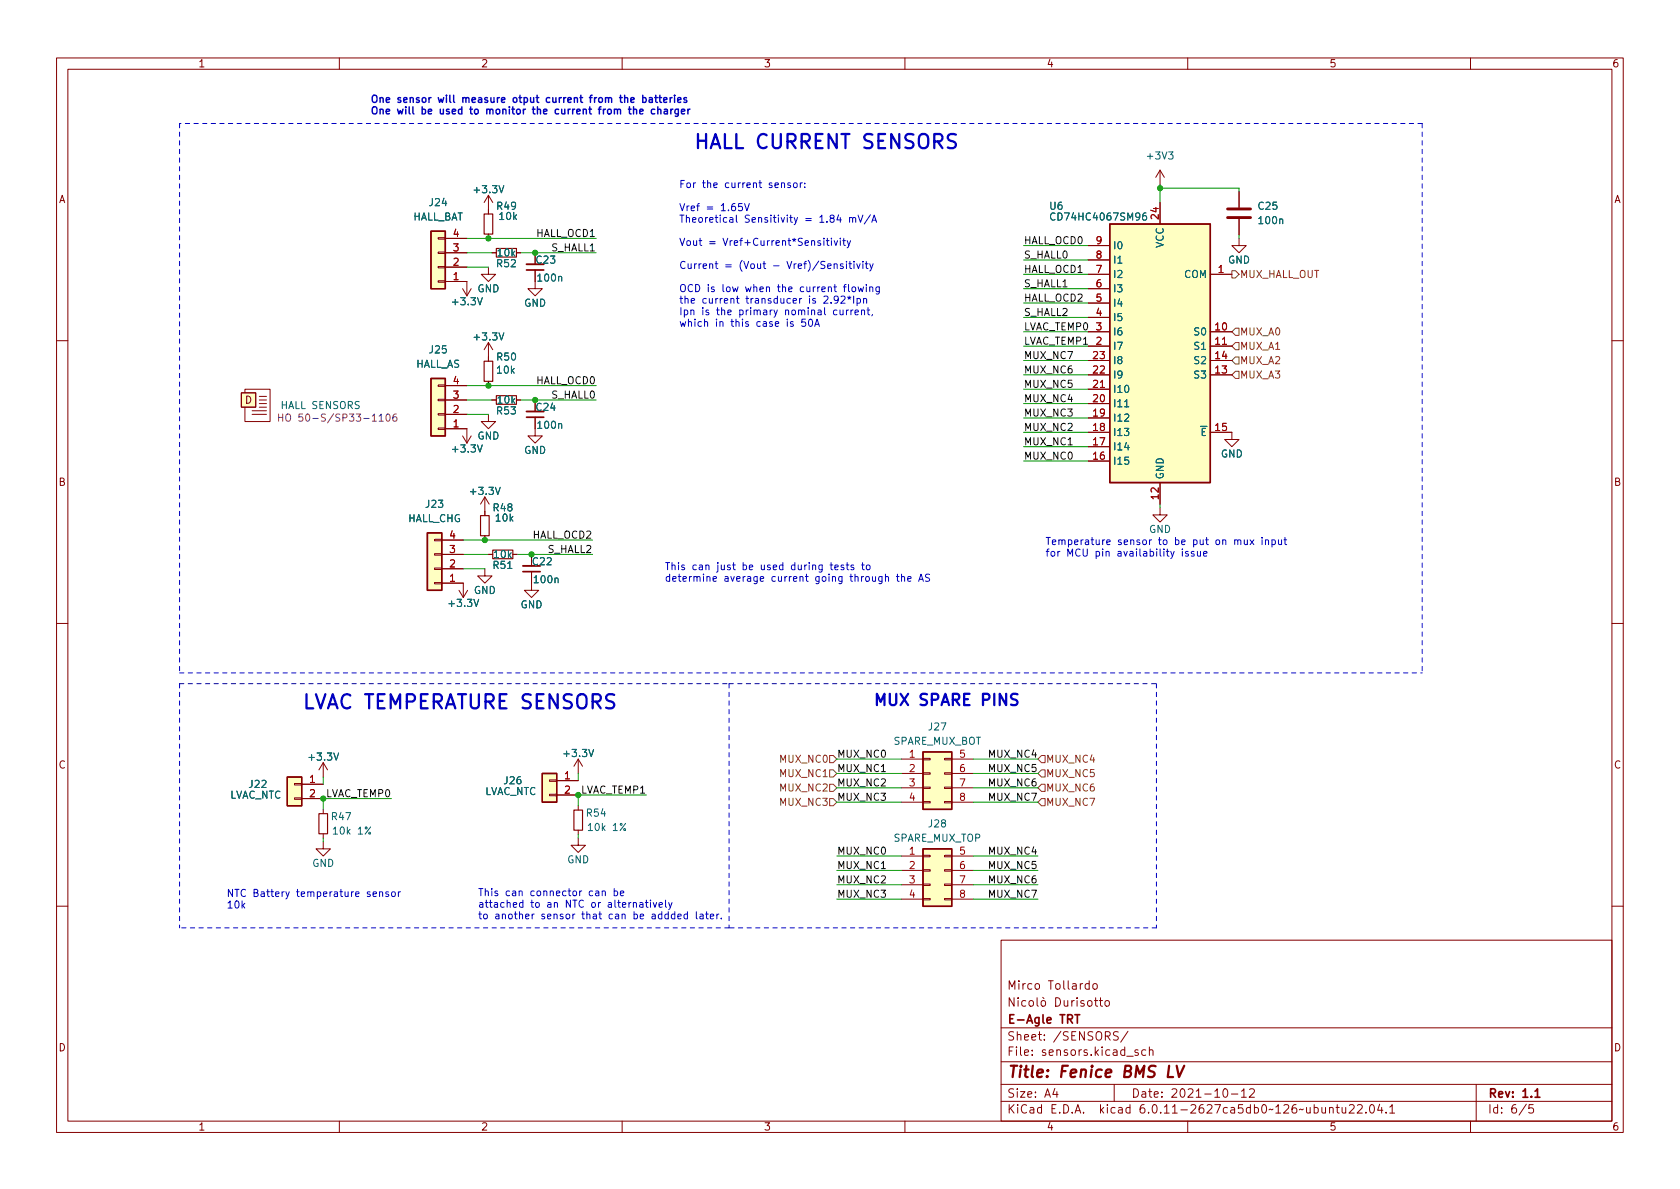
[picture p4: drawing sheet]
<svg xmlns="http://www.w3.org/2000/svg" width="297mm" height="210mm" viewBox="0 0 297 210" stroke-linecap="round" stroke-linejoin="round" font-family="sans-serif">
<g fill="none" stroke="#840000" stroke-width=".18">
<path d="M10 10.2h277v190.1h-277zM12 12.2h273v186.1h-273zM60 10.2v2M110 10.2v2M160 10.2v2M210 10.2v2M260 10.2v2M86.4 34.5v3.3M86.4 34.5l-.8 1.3M86.4 34.5l.7 1.3M205.1 30.1v2.5M205.1 35.8v3.8"/>
<path d="M205.1 30.1l-.8 1.3M205.1 30.1l.8 1.3M219.1 33.9v2.8M219.1 38.7v2.8M77.5 42h1.2v.3h-1.2zM77.5 44.6h1.2v.2h-1.2zM77.5 47.1h1.2v.3h-1.2zM77.5 49.7h1.2v.2h-1.2zM78.7 49.8h3.8v2.5M78.7 47.2h3.8M78.7 44.7h3.8M78.7 42.2h3.8"/>
<path d="M81.8 51l.7 1.3M83.3 51l-.8 1.3M86.4 47.2v1.3h1.2l-1.2 1.3-1.3-1.3h1.3M86.4 41.4v.8M87 44.7h.8M91.3 44.7h.8M94.6 47.7v3.3h1.3l-1.3 1.3-1.3-1.3h1.3M94.6 44.7v2M192.4 48.5h3.8M192.4 58.7h3.8M192.4 56.1h3.8M192.4 53.6h3.8"/>
<path d="M192.4 51h3.8M192.4 46h3.8M192.4 43.4h3.8M214 48.5h3.8M214 58.7h3.8M219.1 42.2v1.2h-1.3l1.3 1.3 1.2-1.3h-1.2M10 60.2h2M42.7 69.5h2.5v2.5h-2.5zM43.3 69.5v-.7h4.5v5.7h-4.5v-2.5M44.6 73.3h2.5M44.6 72.6h2.5M45.8 70.7h1.3"/>
<path d="M45.8 72h1.3M45.8 71.4h1.3M45.8 70.1h1.3M77.5 68.1h1.2v.2h-1.2zM77.5 70.6h1.2v.3h-1.2zM77.5 73.1h1.2v.3h-1.2zM77.5 75.7h1.2v.2h-1.2zM78.7 75.8h3.8v2.6M78.7 70.7h3.8M78.7 73.3h3.8M78.7 68.2h3.8M81.8 77.1l.7 1.3"/>
<path d="M83.3 77.1l-.8 1.3M86.4 73.3v1.2h1.2l-1.2 1.3-1.3-1.3h1.3M86.4 60.6l-.8 1.2M86.4 60.6v3.3M86.4 67.4v.8M86.4 60.6l.7 1.2M87 70.7h.8M91.3 70.7h.8M94.6 73.8v3.3h1.3l-1.3 1.3-1.3-1.3h1.3M94.6 70.7v2.1M192.4 71.4h3.8M192.4 61.2h3.8"/>
<path d="M192.4 66.3h3.8M192.4 63.7h3.8M192.4 76.4h3.8M192.4 79h3.8M192.4 73.9h3.8M192.4 68.8h3.8M214 76.4h3.8v1.3h-1.3l1.3 1.3 1.3-1.3h-1.3M214 61.2h3.8M214 66.3h3.8M214 63.7h3.8M285 60.2h2M76.8 95.4h1.3v.2h-1.3z"/>
<path d="M76.8 97.9h1.3v.3h-1.3zM78.1 98h3.8M78.1 95.5h3.8M85.7 87.9l-.7 1.2M85.7 87.9v3.3M85.7 94.7v.8M85.7 87.9l.8 1.2M86.4 98h.7M90.7 98h.7M94 98v2.1M192.4 81.5h3.8M205.1 89.8v1.3h-1.3l1.3 1.2 1.3-1.2h-1.3"/>
<path d="M205.1 85.3v3.8M10 110.2h2M76.8 100.5h1.3v.2h-1.3zM76.8 103h1.3v.2h-1.3zM78.1 103.1h3.8v2.6M78.1 100.6h3.8M81.2 104.4l.7 1.3M82.7 104.4l-.8 1.3M85.7 100.6v1.2h1.3l-1.3 1.3-1.2-1.3h1.2M94 101.1v3.3h1.2l-1.2 1.3-1.3-1.3h1.3M285 110.2h2M52.1 138.6h1.2v.2h-1.2z"/>
<path d="M53.3 138.7h3.8M57.1 134.9l.8 1.2M57.1 134.9v2.5M57.1 134.9l-.7 1.2M97.2 137.9h1.2v.3h-1.2zM98.4 138h3.8M102.2 134.2l.8 1.3M102.2 134.2v2.6M102.2 134.2l-.7 1.3M159.4 134.2h3.8M159.4 136.8h3.8M159.4 139.3h3.8"/>
<path d="M163.2 139.2h1.3v.2h-1.3zM163.2 136.6h1.3v.3h-1.3zM163.2 134.1h1.3v.3h-1.3zM167 139.2h1.3v.2h-1.3zM167 136.6h1.3v.3h-1.3zM167 134.1h1.3v.3h-1.3zM168.3 134.2h3.8M168.3 136.8h3.8M168.3 139.3h3.8M52.1 141.1h1.2v.2h-1.2zM53.3 141.2h3.8M57.1 148.8v1.3h1.3l-1.3 1.3-1.2-1.3h1.2"/>
<path d="M57.1 143.1v.8M57.1 147.4v.8M97.2 140.5h1.2v.2h-1.2zM98.4 140.6h3.8M102.2 148.2v1.3h1.3l-1.3 1.2-1.2-1.2h1.2M102.2 142.5v.8M102.2 146.8v.8M159.4 141.9h3.8M159.4 151.4h3.8M159.4 153.9h3.8M159.4 156.5h3.8M159.4 159h3.8"/>
<path d="M163.2 141.7h1.3v.3h-1.3zM163.2 158.9h1.3v.2h-1.3zM163.2 156.3h1.3v.3h-1.3zM163.2 153.8h1.3v.2h-1.3zM163.2 151.3h1.3v.2h-1.3zM167 141.7h1.3v.3h-1.3zM167 158.9h1.3v.2h-1.3zM167 156.3h1.3v.3h-1.3zM167 153.8h1.3v.2h-1.3zM167 151.3h1.3v.2h-1.3zM168.3 141.9h3.8M168.3 151.4h3.8"/>
<path d="M168.3 153.9h3.8M168.3 156.5h3.8M168.3 159h3.8M10 160.2h2M177 166.3h108v32h-108zM179.3 176.4v1.5l-.9-1.5v1.5M180 176.4v.2M180 176.9v1M181.4 177l-.5-.1-.3 .3v.4l.2 .3h.6M182.1 177l.3-.1 .3 .3v.4l-.3 .3h-.3l-.2-.3v-.4zM183.1 174l.4-.1 .3 .3v.4l-.3 .3h-.4l-.1-.3v-.4zM183.4 176.4v1.3l.2 .2"/>
<path d="M184.2 177l.4-.1 .3 .3v.4l-.3 .3h-.4l-.1-.3v-.4zM184.4 176.4l.2 .2M193.3 174.1l.2-.2 .4 .2 .1 .5-.1 .3h-.4l-.2-.1zM195.5 177l.4-.1 .2 .3v.4l-.2 .3h-.4l-.1-.3v-.4zM285 160.2h2M60 198.3v2M110 198.3v2M160 198.3v2M177 194.8h108M177 191.8h108M177 187.8h108M177 181.8h108"/>
<path d="M182.5 186.5v.1M182.5 185.7v.1M184.6 183.8v.1M184.6 183v.1M197 191.8v3M199.4 182.4l-1.3 1.9M202.6 185.7l-.5-.1-.2 .3v.4l.1 .3h.6M203.2 185.8l.2-.2 .4 .1 .1 .9M203.2 185.1v1.5M210 198.3v2M217.7 193.5h1.2M219.5 193l.4-.5v1.5"/>
<path d="M219.5 194h.9M220.9 192.7l.6-.2 .2 .2 .1 .3-.9 1h.9M238.6 195.5l.5-.2 .3 .2v.3l-.9 1h.9M240 195.5l.6-.2 .2 .2 .1 .3-1 1h1M241.5 196.7v.1M242.4 195.4l.1-.1a.81 .81 0 0 1 .6 .7 .81 .81 0 0 1-.3 .8h-.2a.81 .81 0 0 1-.5-.6 .81 .81 0 0 1 .3-.8zM243.9 195.3l-.3 1h.9M244.3 195.8v1M245.1 196.7v.1M245.7 195.8l.4-.5v1.5M245.7 196.8h.9M260 198.3v2"/>
<path d="M261 191.8v6.5M271.1 195.3h-.7l-.1 .7 .2-.1 .5 .1 .2 .2-.1 .5-.2 .1-.6-.1"/>
</g>
<path d="M93.1 47.7h3M93.1 73.8h3M92.5 101.1h3M185.1 180.4l.7-.1v-.3l-.5-.1-.2 .2 .1 .8h.6" fill="none" stroke="#840000" stroke-width=".3"/>
<g fill="none" stroke="#006464" stroke-width=".18">
<path d="M88.2 32.8l.5 1.3 .4-1.3M202.6 37.7h-.3a.85 .85 0 0 0 0 1.2l.4-.1v-.4l-.2-.3-.4 .1-.1 .2M206.6 26.9h.8l-.4 .4 .3 .2v.5l-.1 .1-.6-.1M226.3 38.8l.1-.1 .3 .1 .1 .8M84.4 52.6l.4 1.3 .5-1.3M88.2 58.9l.5 1.2 .4-1.2M98.8 49l.2-.1h.3v.8M84.4 78.7l.4 1.2 .5-1.2M98.8 75l.2-.1 .3 .1v.8M198.9 71.9h.7M212.3 75.4h1.1M87.6 86.2l.4 1.2 .4-1.2"/>
<path d="M83.8 106l.4 1.2 .4-1.2M89.8 100.5h.7M98.1 102.3l.2-.1 .3 .1 .1 .8M59 133.2l.4 1.2 .5-1.2M104.1 132.5l.4 1.3 .5-1.3"/>
</g>
<path d="M93.1 46.7h3M93.1 72.8h3M92.5 100.1h3" fill="none" stroke="#840000" stroke-width=".33"/>
<path d="M85.6 37.8h1.5v3.6h-1.5zM87.8 43.9h3.5v1.6h-3.5zM85.6 63.9h1.5v3.5h-1.5zM87.8 70h3.5v1.5h-3.5zM85 91.2h1.5v3.5h-1.5zM87.1 97.3h3.6v1.5h-3.6zM56.4 143.9h1.5v3.5h-1.5zM101.5 143.3h1.5v3.5h-1.5z" fill="none" stroke="#840000" stroke-width=".2"/>
<g fill="#ffffc2" stroke="#ffffc2" stroke-width=".18">
<path d="M76.2 40.9h2.5v10.1h-2.5z"/>
<path d="M75.6 94.2h2.5v10.2h-2.5z"/>
<path d="M95.9 136.8h2.5v5.1h-2.5z"/>
<path d="M76.2 66.9h2.5v10.2h-2.5z"/>
<path d="M42.7 69.5h2.5v2.5h-2.5z"/>
<path d="M50.8 137.4h2.5v5.1h-2.5z"/>
<path d="M196.2 39.6h17.8v45.7h-17.8z"/>
<path d="M163.2 133h5.1v10.1h-5.1z"/>
<path d="M163.2 150.1h5.1v10.2h-5.1z"/>
</g>
<path d="M196.2 39.6h17.8v45.7h-17.8zM76.2 40.9h2.5v10.1h-2.5zM76.2 66.9h2.5v10.2h-2.5zM75.6 94.2h2.5v10.2h-2.5zM50.8 137.4h2.5v5.1h-2.5zM95.9 136.8h2.5v5.1h-2.5zM163.2 133h5.1v10.1h-5.1zM163.2 150.1h5.1v10.2h-5.1z" fill="none" stroke="#840000" stroke-width=".25"/>
<path d="M65.8 74.5h.8M67 73.6l.4-.4v1.3M67 74.5h.8M68.4 73.3l.1-.1a.68 .68 0 0 1 .5 .6 .68 .68 0 0 1-.5 .7l-.1-.1-.2-.4zM70.1 73.2l-.4 .1a.85 .85 0 0 0 0 1.2l.4-.1 .1-.5-.3-.2-.3 .1-.1 .1" fill="none" stroke="#840084" stroke-width=".18"/>
<path d="M194.6 68.5h.7M216.1 60.9h.8" fill="none" stroke="#a90000" stroke-width=".18"/>
<path d="M217 38.5h4.1M217 37h4.1" fill="none" stroke="#840000" stroke-width=".51"/>
<g fill="none" stroke="#725600" stroke-width=".18">
<path d="M217.8 47.9h.6l.7 .6-.7 .6h-.6zM218.4 58h.7v1.3h-.7l-.6-.6zM218.4 63.1h.7v1.3h-.7l-.6-.7zM218.4 65.7h.7v1.2h-.7l-.6-.6zM218.4 60.6h.7v1.2h-.7l-.6-.6zM146.7 133.6h.6l.7 .6-.7 .7h-.6zM146.7 136.1h.6l.7 .7-.7 .6h-.6zM146.7 138.7h.6l.7 .6-.7 .6h-.6zM183.5 139.3l.6-.6h.7v1.2h-.7zM184.1 133.6h.7v1.3h-.7l-.6-.7zM184.1 136.1h.7v1.3h-.7l-.6-.6zM146.7 141.2h.6l.7 .7-.7 .6h-.6z"/>
<path d="M183.5 141.9l.6-.7h.7v1.3h-.7z"/>
</g>
<g fill="none" stroke="#0000c2" stroke-width=".18">
<path d="M129 38.5h.5l.1 .8M129.6 38.8h-.4l-.2 .2 .2 .3 .4-.1M130.2 38v1.1l.2 .2M134.2 32.3h.5M134.4 31.9v1.1l.3 .2M140.4 38.5l.3 .8M141 38.5l-.4 1.1-.2 .1M124.6 57l.1-.1h.4v.8M126.4 46.6h.5M126.6 46.2v1.1l.3 .2M130.2 52.8h.5M130.4 52.4v1l.3 .2"/>
<path d="M137.4 54.8l-.4 1.2-.2 .1M141.4 52.8v.8M141.7 52.8l-.3 .2M145.8 54.4v1.1l.2 .2M147.5 42.6l.3 .8 .3-.8M148.6 42.1v.2M148.6 42.6v.8M149 42.6h.5M149.1 50.7h.5M149.2 42.1v1.1l.3 .2M149.8 42.6l.3 .8M150.4 42.6l-.4 1.1-.2 .1"/>
<path d="M152.6 46.2v.1M152.6 46.6v.9M152.7 52.9l.2-.1h.3v.8M153 46.6h.5M153.2 46.2v1.1l.3 .2M153.8 46.6l.3 .9M154.4 46.6l-.4 1.2-.2 .1M146.8 99.9h.4M152.3 99.9h.5M152.5 99.5v1.1l.3 .2M153.3 100l.3-.1 .2 .2v.4l-.2 .3-.3-.1-.1-.2zM195.7 95.9l.6-.1-.1-.3h-.3l-.2 .1v.6h.5"/>
<path d="M203.6 95.5l-.4 .2M206.2 97.5h.5M206.4 97.1v1.1l.3 .2M207 97.5l.3 .9M207.6 97.5l-.4 1.2-.2 .1M218.3 95.6l.2-.1h.3v.8M218.3 95.5v.8M223.1 95v.2M223.1 95.5v.8M126.1 102.4l.6-.1-.1-.3h-.3l-.2 .1v.6h.5M134.4 102.4l.6-.1v-.3h-.4l-.2 .1 .1 .6h.5M142.4 102h.5"/>
<path d="M142.6 101.5v1.1l.3 .2M162.4 102.8l.4-1.3 .5 1.3M162.5 102.4h.7M164.4 101.6l-.5-.1-.3 .3 .2 .3 .5 .2v.4l-.2 .1-.5-.1M51.1 157.7l-.4 1.1-.2 .2M62.9 158.1l.6-.1-.1-.2-.3-.1-.2 .2v.6h.5M92.5 159.7l-.4-.1-.3 .2 .2 .6h.5M92.5 159.2v1.2M102.5 157.6v.8M102.9 157.6l-.4 .2M118.2 159.6l.3 .8M118.8 159.6l-.4 1.1-.2 .2"/>
<path d="M94.1 161.6v.9M94.4 161.6l-.3 .3M115.9 161.9l-.5 .1-.1 .2 .1 .3 .5-.1M123.1 161.2v1.1l.2 .2"/>
</g>
<g fill="none" stroke="#0000c2" stroke-width=".25">
<path d="M83 19.3h.5M86.1 19.4l.2-.1 .3 .1v.8M86.1 19.3v.9M90.8 17.4l.2-.1 .3 .1 .1 .5-.1 .1-.3 .1-.2-.1zM94.1 19.3h.5M94.3 18.9v1.1l.3 .2M97.2 17.3h-.4l-.2 .2 .1 .5h.5M98.8 19.4l-.4-.1-.2 .2 .1 .6h.5M104.2 17.3h.5M104.7 16.8l-.3 .2v1.1M105.8 19.3h.5M106.3 18.9l-.3 .2v1.1"/>
<path d="M106.7 19.3v.9M107.1 19.3l-.4 .2M109.5 17.3h.5M109.7 16.8v1.1l.3 .2M112 19.4l.2-.1 .3 .1 .1 .8M112 18.9v1.3M113.6 17.3h.4l.3 .2-.2 .5h-.5M116.3 19.4l.2-.1 .3 .1 .1 .8"/>
</g>
<path d="M31.7 21.8v97.2M251.5 21.8v97.2M251.5 21.8h-219.8M31.7 119h219.8M31.7 120.9v43.2M31.7 120.9h97.2M128.9 120.9v43.2M128.9 120.9h75.6M204.5 120.9v43.2M128.9 164.1h-97.2M204.5 164.1h-75.6" fill="none" stroke="#0000c2" stroke-width=".18" stroke-dasharray=".8 .8"/>
<g fill="none" stroke="#009600" stroke-width=".18">
<path d="M205.1 33.3h14v.6M205.1 32.6v3.2M82.5 44.7h4.5M82.5 42.2h22.9M82.5 47.2h3.9M92.1 44.7h13.3M181 56.1h11.4M181 58.7h11.4M181 53.6h11.4M181 51h11.4M181 46h11.4M181 48.5h11.4"/>
<path d="M181 43.4h11.4M219.1 41.5v.7M82.5 68.2h22.9M82.5 70.7h4.5M82.5 73.3h3.9M92.1 70.7h13.3M181 63.7h11.4M181 61.2h11.4M181 66.3h11.4M181 68.8h11.4M181 73.9h11.4M181 76.4h11.4"/>
<path d="M181 79h11.4M181 71.4h11.4M81.9 98h4.5M81.9 95.5h22.9M91.4 98h13.4M181 81.5h11.4M205.1 89.1v.7M81.9 100.6h3.8M57.1 137.4v1.3M102.2 136.8v1.2M148 134.2h11.4M148 139.3h11.4"/>
<path d="M148 136.8h11.4M172.1 134.2h11.4M172.1 139.3h11.4M172.1 136.8h11.4M57.1 148.2v.6M69.2 141.2h-12.1v1.9M102.2 147.6v.6M114.3 140.6h-12.1v1.9M148 141.9h11.4M148 156.5h11.4M148 151.4h11.4M148 153.9h11.4"/>
<path d="M148 159h11.4M172.1 141.9h11.4M172.1 156.5h11.4M172.1 151.4h11.4M172.1 153.9h11.4M172.1 159h11.4"/>
</g>
<g fill="#009600" stroke="#009600" stroke-width=".18">
<circle cx="86.4" cy="68.2" r=".46"/>
<circle cx="85.7" cy="95.5" r=".46"/>
<circle cx="94" cy="98" r=".46"/>
<circle cx="57.1" cy="141.2" r=".46"/>
<circle cx="94.6" cy="70.7" r=".46"/>
<circle cx="94.6" cy="44.7" r=".46"/>
<circle cx="86.4" cy="42.2" r=".46"/>
<circle cx="102.2" cy="140.6" r=".46"/>
<circle cx="205.1" cy="33.3" r=".46"/>
</g>
<g font-size="3.5" fill="#0000c2">
<text x="122.6" y="26.3">HALL CURRENT SENSORS</text>
<text x="53.3" y="125.4">LVAC TEMPERATURE SENSORS</text>
</g>
<g font-size="2.8" fill="#0000c2">
<text x="154.3" y="124.8">MUX</text>
<text x="162.5" y="124.8">SPARE PINS</text>
</g>
<g font-size="2.8" fill="#840000">
<text x="178" y="191.2">Title:</text>
<text x="187.3" y="191.2">Fenice</text>
<text x="198.8" y="191.2">BMS LV</text>
</g>
<g font-size="2.1" fill="#840000">
<text x="178" y="175.5">Mirco</text>
<text x="185.3" y="175.5">Tollardo</text>
<text x="186.4" y="178.5">Durisotto</text>
<text x="178" y="184.5">Sheet:</text>
<text x="178" y="181.5">E-Agle</text>
<text x="186.2" y="184.5">/SENSORS/</text>
<text x="187.4" y="181.5">TRT</text>
<text x="178" y="187.2">File:</text>
<text x="184.4" y="187.2">sensors.kicad_sch</text>
<text x="178" y="197.4">KiCad</text>
<text x="178" y="194.6">Size:</text>
<text x="184.7" y="194.6">A4</text>
<text x="185.7" y="197.4">E.D.A.</text>
<text x="194.6" y="197.4">kicad</text>
<text x="200" y="194.6">Date:</text>
<text x="201.8" y="197.4">6.0.11-2627ca5db0~126~ubuntu22.04.1</text>
<text x="207" y="194.6">2021-10-12</text>
<text x="263" y="194.6">Rev:</text>
<text x="263" y="197.4">Id:</text>
<text x="267.1" y="197.4">6/5</text>
<text x="269.1" y="194.6">1.1</text>
</g>
<g font-size="1.8" fill="#840000">
<text x="35" y="12.3">1</text>
<text x="85" y="12.3">2</text>
<text x="135" y="12.3">3</text>
<text x="185" y="12.3">4</text>
<text x="235" y="12.3">5</text>
<text x="285" y="12.3">6</text>
<text x="10.4" y="36.3">A</text>
<text x="285.4" y="36.3">A</text>
<text x="43.2" y="71.8">D</text>
<text x="10.3" y="86.3">B</text>
<text x="285.3" y="86.3">B</text>
<text x="10.3" y="136.3">C</text>
<text x="285.3" y="136.3">C</text>
<text x="10.3" y="186.3">D</text>
<text x="285.3" y="186.3">D</text>
<text x="35" y="200.3">1</text>
<text x="85" y="200.3">2</text>
<text x="135" y="200.3">3</text>
<text x="185" y="200.3">4</text>
<text x="235" y="200.3">5</text>
<text x="285" y="200.3">6</text>
</g>
<g font-size="1.8" fill="#0000c2">
<text x="65.4" y="18.2">One</text>
<text x="65.4" y="20.2">One</text>
<text x="70.2" y="18.2">sensor</text>
<text x="70.2" y="20.2">will</text>
<text x="74.7" y="20.2">be</text>
<text x="77.6" y="18.2">will</text>
<text x="78.1" y="20.2">used</text>
<text x="82.1" y="18.2">measure</text>
<text x="83.8" y="20.2">to</text>
<text x="86.9" y="20.2">monitor</text>
<text x="91.3" y="18.2">otput</text>
<text x="95.4" y="20.2">the</text>
<text x="97.5" y="18.2">current</text>
<text x="99.5" y="20.2">current</text>
<text x="105.5" y="18.2">from</text>
<text x="107.5" y="20.2">from</text>
<text x="111" y="18.2">the</text>
<text x="113.1" y="20.2">the</text>
<text x="115.2" y="18.2">batteries</text>
<text x="117.3" y="20.2">charger</text>
<text x="120" y="33.2">For</text>
<text x="124.2" y="33.2">the</text>
<text x="128.2" y="33.2">current</text>
<text x="136.1" y="33.2">sensor:</text>
<text x="120" y="37.3">Vref</text>
<text x="120" y="39.4">Theoretical</text>
<text x="124.8" y="37.3">=</text>
<text x="127.5" y="37.3">1.65V</text>
<text x="131.6" y="39.4">Sensitivity</text>
<text x="142.4" y="39.4">=</text>
<text x="145.1" y="39.4">1.84</text>
<text x="150.4" y="39.4">mV/A</text>
<text x="120" y="43.5">Vout</text>
<text x="120" y="47.5">Current</text>
<text x="125.2" y="43.5">=</text>
<text x="127.9" y="43.5">Vref+Current*Sensitivity</text>
<text x="128.1" y="47.5">=</text>
<text x="130.8" y="47.5">(Vout</text>
<text x="136.9" y="47.5">-</text>
<text x="139.6" y="47.5">Vref)/Sensitivity</text>
<text x="120" y="51.6">OCD is</text>
<text x="120" y="53.7">the</text>
<text x="124.1" y="53.7">current</text>
<text x="127.8" y="51.6">low</text>
<text x="132" y="53.7">transducer</text>
<text x="132" y="51.6">when</text>
<text x="137.9" y="51.6">the</text>
<text x="141.9" y="51.6">current</text>
<text x="143.2" y="53.7">is</text>
<text x="146" y="53.7">2.92*Ipn</text>
<text x="149.8" y="51.6">flowing</text>
<text x="120" y="55.7">Ipn</text>
<text x="120" y="57.8">which</text>
<text x="124" y="55.7">is</text>
<text x="126.5" y="57.8">in</text>
<text x="126.8" y="55.7">the</text>
<text x="129.3" y="57.8">this</text>
<text x="130.9" y="55.7">primary</text>
<text x="134" y="57.8">case</text>
<text x="139.1" y="55.7">nominal</text>
<text x="139.4" y="57.8">is</text>
<text x="142.2" y="57.8">50A</text>
<text x="147.8" y="55.7">current,</text>
<text x="117.5" y="100.8">This</text>
<text x="122.3" y="100.8">can</text>
<text x="126.9" y="100.8">just</text>
<text x="131.5" y="100.8">be</text>
<text x="134.8" y="100.8">used</text>
<text x="140.4" y="100.8">during</text>
<text x="147.5" y="100.8">tests</text>
<text x="184.8" y="96.4">Temperature</text>
<text x="184.8" y="98.4">for</text>
<text x="188.6" y="98.4">MCU pin</text>
<text x="197.6" y="96.4">sensor</text>
<text x="197.8" y="98.4">availability</text>
<text x="204.9" y="96.4">to</text>
<text x="207.9" y="96.4">be</text>
<text x="209.3" y="98.4">issue</text>
<text x="211.3" y="96.4">put</text>
<text x="215.4" y="96.4">on</text>
<text x="218.8" y="96.4">mux</text>
<text x="223.8" y="96.4">input</text>
<text x="117.5" y="102.9">determine</text>
<text x="128" y="102.9">average</text>
<text x="136.5" y="102.9">current</text>
<text x="144.4" y="102.9">going</text>
<text x="150.7" y="102.9">through</text>
<text x="159.1" y="102.9">the</text>
<text x="40" y="158.6">NTC Battery</text>
<text x="40" y="160.6">10k</text>
<text x="52.5" y="158.6">temperature</text>
<text x="65.1" y="158.6">sensor</text>
<text x="84.5" y="158.5">This</text>
<text x="84.5" y="160.5">attached</text>
<text x="89.3" y="158.5">can</text>
<text x="93.8" y="160.5">to</text>
<text x="93.8" y="158.5">connector</text>
<text x="96.8" y="160.5">an</text>
<text x="100.2" y="160.5">NTC or</text>
<text x="104.3" y="158.5">can</text>
<text x="108" y="160.5">alternatively</text>
<text x="108.8" y="158.5">be</text>
<text x="84.5" y="162.5">to</text>
<text x="87.4" y="162.5">another</text>
<text x="95.8" y="162.5">sensor</text>
<text x="103.1" y="162.5">that</text>
<text x="108" y="162.5">can</text>
<text x="112.5" y="162.5">be</text>
<text x="115.8" y="162.5">addded</text>
<text x="123.8" y="162.5">later.</text>
</g>
<g font-size="1.8" fill="#006464">
<text x="202.5" y="28.6">+3V3</text>
<text x="83.4" y="34.5">+3.3V</text>
<text x="73" y="39.4">HALL_BAT</text>
<text x="75.7" y="36.8">J24</text>
<text x="87.6" y="37.5">R49</text>
<text x="88" y="39.3">10k</text>
<text x="185.4" y="37.5">U6</text>
<text x="185.4" y="39.4">CD74HC4067SM96</text>
<text x="222.3" y="37.5">C25</text>
<text x="222.3" y="40">100n</text>
<text x="87.6" y="47.6">R52</text>
<text x="87.7" y="45.7">10k</text>
<text x="94.6" y="47">C23</text>
<text x="196.7" y="47">I1</text>
<text x="196.7" y="44.5">I0</text>
<text x="206.1" y="43.9" transform="rotate(-90 206.1 43.9)">VCC</text>
<text x="217.1" y="47">GND</text>
<text x="84.3" y="52.1">GND</text>
<text x="94.8" y="50.2">100n</text>
<text x="196.7" y="52.1">I3</text>
<text x="196.7" y="49.5">I2</text>
<text x="209.3" y="49.5">COM</text>
<text x="79.6" y="54.4">+3.3V</text>
<text x="92.6" y="54.6">GND</text>
<text x="196.7" y="59.7">I6</text>
<text x="196.7" y="57.2">I5</text>
<text x="196.7" y="54.6">I4</text>
<text x="210.9" y="59.7">S0</text>
<text x="73.5" y="65.4">HALL_AS</text>
<text x="75.7" y="62.9">J25</text>
<text x="83.4" y="60.6">+3.3V</text>
<text x="87.6" y="64.1">R50</text>
<text x="196.7" y="62.2">I7</text>
<text x="196.7" y="64.8">I8</text>
<text x="210.9" y="62.2">S1</text>
<text x="210.9" y="64.8">S2</text>
<text x="87.6" y="66.4">10k</text>
<text x="87.7" y="71.8">10k</text>
<text x="196.7" y="69.9">I10</text>
<text x="196.7" y="67.3">I9</text>
<text x="210.9" y="67.3">S3</text>
<text x="49.5" y="72.7">HALL SENSORS</text>
<text x="87.6" y="73.7">R53</text>
<text x="94.6" y="73">C24</text>
<text x="94.8" y="76.2">100n</text>
<text x="196.7" y="77.5">I13</text>
<text x="196.7" y="74.9">I12</text>
<text x="196.7" y="72.4">I11</text>
<text x="212.2" y="77.5">~{E}</text>
<text x="79.6" y="80.4">+3.3V</text>
<text x="84.3" y="78.1">GND</text>
<text x="92.6" y="80.6">GND</text>
<text x="196.7" y="82.6">I15</text>
<text x="196.7" y="80">I14</text>
<text x="215.8" y="81.3">GND</text>
<text x="82.8" y="87.9">+3.3V</text>
<text x="206.1" y="84.8" transform="rotate(-90 206.1 84.8)">GND</text>
<text x="72.1" y="92.7">HALL_CHG</text>
<text x="75.1" y="90.2">J23</text>
<text x="87" y="90.8">R48</text>
<text x="87.4" y="92.6">10k</text>
<text x="203.1" y="94.6">GND</text>
<text x="87" y="101">R51</text>
<text x="87.1" y="99.1">10k</text>
<text x="93.9" y="100.3">C22</text>
<text x="79" y="107.7">+3.3V</text>
<text x="83.7" y="105.4">GND</text>
<text x="92" y="108">GND</text>
<text x="94.1" y="103.5">100n</text>
<text x="164" y="129.5">J27</text>
<text x="54.2" y="134.9">+3.3V</text>
<text x="99.3" y="134.2">+3.3V</text>
<text x="157.9" y="132.1">SPARE_MUX_BOT</text>
<text x="40.6" y="141.6">LVAC_NTC</text>
<text x="43.8" y="139.7">J22</text>
<text x="85.7" y="141">LVAC_NTC</text>
<text x="88.9" y="139.1">J26</text>
<text x="58.4" y="145.4">R47</text>
<text x="58.6" y="148">10k</text>
<text x="63.2" y="148">1%</text>
<text x="103.5" y="144.8">R54</text>
<text x="103.7" y="147.3">10k</text>
<text x="108.3" y="147.3">1%</text>
<text x="157.9" y="149.2">SPARE_MUX_TOP</text>
<text x="164" y="146.7">J28</text>
<text x="55.1" y="153.7">GND</text>
<text x="100.2" y="153">GND</text>
</g>
<g font-size="1.8" fill="#a90000">
<text x="80" y="41.9">4</text>
<text x="204.9" y="39" transform="rotate(-90 204.9 39)">24</text>
<text x="80" y="47">2</text>
<text x="80" y="44.4">3</text>
<text x="193.6" y="45.7">8</text>
<text x="193.6" y="43.2">9</text>
<text x="80" y="49.5">1</text>
<text x="193.6" y="53.3">5</text>
<text x="193.6" y="50.8">6</text>
<text x="193.6" y="48.3">7</text>
<text x="215.2" y="48.3">1</text>
<text x="193.6" y="58.4">3</text>
<text x="193.6" y="55.9">4</text>
<text x="214.6" y="58.4">10</text>
<text x="193" y="63.5">23</text>
<text x="193.6" y="61">2</text>
<text x="214.6" y="61">11</text>
<text x="214.6" y="63.5">14</text>
<text x="80" y="70.5">3</text>
<text x="80" y="67.9">4</text>
<text x="193" y="71.1">20</text>
<text x="193" y="68.6">21</text>
<text x="193" y="66">22</text>
<text x="214.6" y="66">13</text>
<text x="80" y="75.6">1</text>
<text x="80" y="73">2</text>
<text x="193" y="76.2">18</text>
<text x="193" y="73.7">19</text>
<text x="214.6" y="76.2">15</text>
<text x="193" y="81.3">16</text>
<text x="193" y="78.7">17</text>
<text x="204.9" y="88.5" transform="rotate(-90 204.9 88.5)">12</text>
<text x="79.3" y="95.2">4</text>
<text x="79.3" y="100.3">2</text>
<text x="79.3" y="97.8">3</text>
<text x="79.3" y="102.9">1</text>
<text x="99.6" y="137.8">1</text>
<text x="160.6" y="134">1</text>
<text x="160.6" y="136.5">2</text>
<text x="169.5" y="134">5</text>
<text x="169.5" y="136.5">6</text>
<text x="54.6" y="138.4">1</text>
<text x="54.6" y="141">2</text>
<text x="99.6" y="140.3">2</text>
<text x="160.6" y="139.1">3</text>
<text x="160.6" y="141.6">4</text>
<text x="169.5" y="139.1">7</text>
<text x="169.5" y="141.6">8</text>
<text x="160.6" y="151.1">1</text>
<text x="160.6" y="153.7">2</text>
<text x="169.5" y="151.1">5</text>
<text x="169.5" y="153.7">6</text>
<text x="160.6" y="156.2">3</text>
<text x="160.6" y="158.7">4</text>
<text x="169.5" y="156.2">7</text>
<text x="169.5" y="158.7">8</text>
</g>
<g font-size="1.8" fill="#0f0f0f">
<text x="94.7" y="41.9">HALL_OCD1</text>
<text x="97.4" y="44.4">S_HALL1</text>
<text x="181" y="43.2">HALL_OCD0</text>
<text x="181" y="45.7">S_HALL0</text>
<text x="181" y="53.3">HALL_OCD2</text>
<text x="181" y="48.2">HALL_OCD1</text>
<text x="181" y="50.8">S_HALL1</text>
<text x="181" y="55.9">S_HALL2</text>
<text x="181" y="58.4">LVAC_TEMP0</text>
<text x="181" y="60.9">LVAC_TEMP1</text>
<text x="181" y="63.5">MUX_NC7</text>
<text x="94.7" y="67.9">HALL_OCD0</text>
<text x="97.4" y="70.5">S_HALL0</text>
<text x="181" y="66">MUX_NC6</text>
<text x="181" y="68.6">MUX_NC5</text>
<text x="181" y="71.1">MUX_NC4</text>
<text x="181" y="76.2">MUX_NC2</text>
<text x="181" y="73.6">MUX_NC3</text>
<text x="181" y="81.3">MUX_NC0</text>
<text x="181" y="78.7">MUX_NC1</text>
<text x="94.1" y="95.2">HALL_OCD2</text>
<text x="96.8" y="97.8">S_HALL2</text>
<text x="148" y="136.5">MUX_NC1</text>
<text x="148" y="134">MUX_NC0</text>
<text x="174.6" y="134">MUX_NC4</text>
<text x="174.6" y="136.5">MUX_NC5</text>
<text x="57.6" y="141">LVAC_TEMP0</text>
<text x="102.7" y="140.3">LVAC_TEMP1</text>
<text x="148" y="141.6">MUX_NC3</text>
<text x="148" y="139.1">MUX_NC2</text>
<text x="174.6" y="139.1">MUX_NC6</text>
<text x="174.6" y="141.6">MUX_NC7</text>
<text x="148" y="151.1">MUX_NC0</text>
<text x="148" y="153.7">MUX_NC1</text>
<text x="174.6" y="153.7">MUX_NC5</text>
<text x="174.6" y="151.1">MUX_NC4</text>
<text x="148" y="158.7">MUX_NC3</text>
<text x="148" y="156.2">MUX_NC2</text>
<text x="174.6" y="156.2">MUX_NC6</text>
<text x="174.6" y="158.7">MUX_NC7</text>
</g>
<g font-size="1.8" fill="#725600">
<text x="219.2" y="49.5">MUX_HALL_OUT</text>
<text x="219.2" y="59.7">MUX_A0</text>
<text x="219.2" y="64.8">MUX_A2</text>
<text x="219.2" y="62.2">MUX_A1</text>
<text x="219.2" y="67.3">MUX_A3</text>
<text x="137.7" y="135.3">MUX_NC0</text>
<text x="137.7" y="137.8">MUX_NC1</text>
<text x="184.9" y="135.3">MUX_NC4</text>
<text x="184.9" y="137.8">MUX_NC5</text>
<text x="137.7" y="142.9">MUX_NC3</text>
<text x="137.7" y="140.3">MUX_NC2</text>
<text x="184.9" y="140.3">MUX_NC6</text>
<text x="184.9" y="142.9">MUX_NC7</text>
</g>
<text font-size="1.8" fill="#840084" x="48.9" y="74.9">HO 50-S/SP33-1106</text>
</svg>
